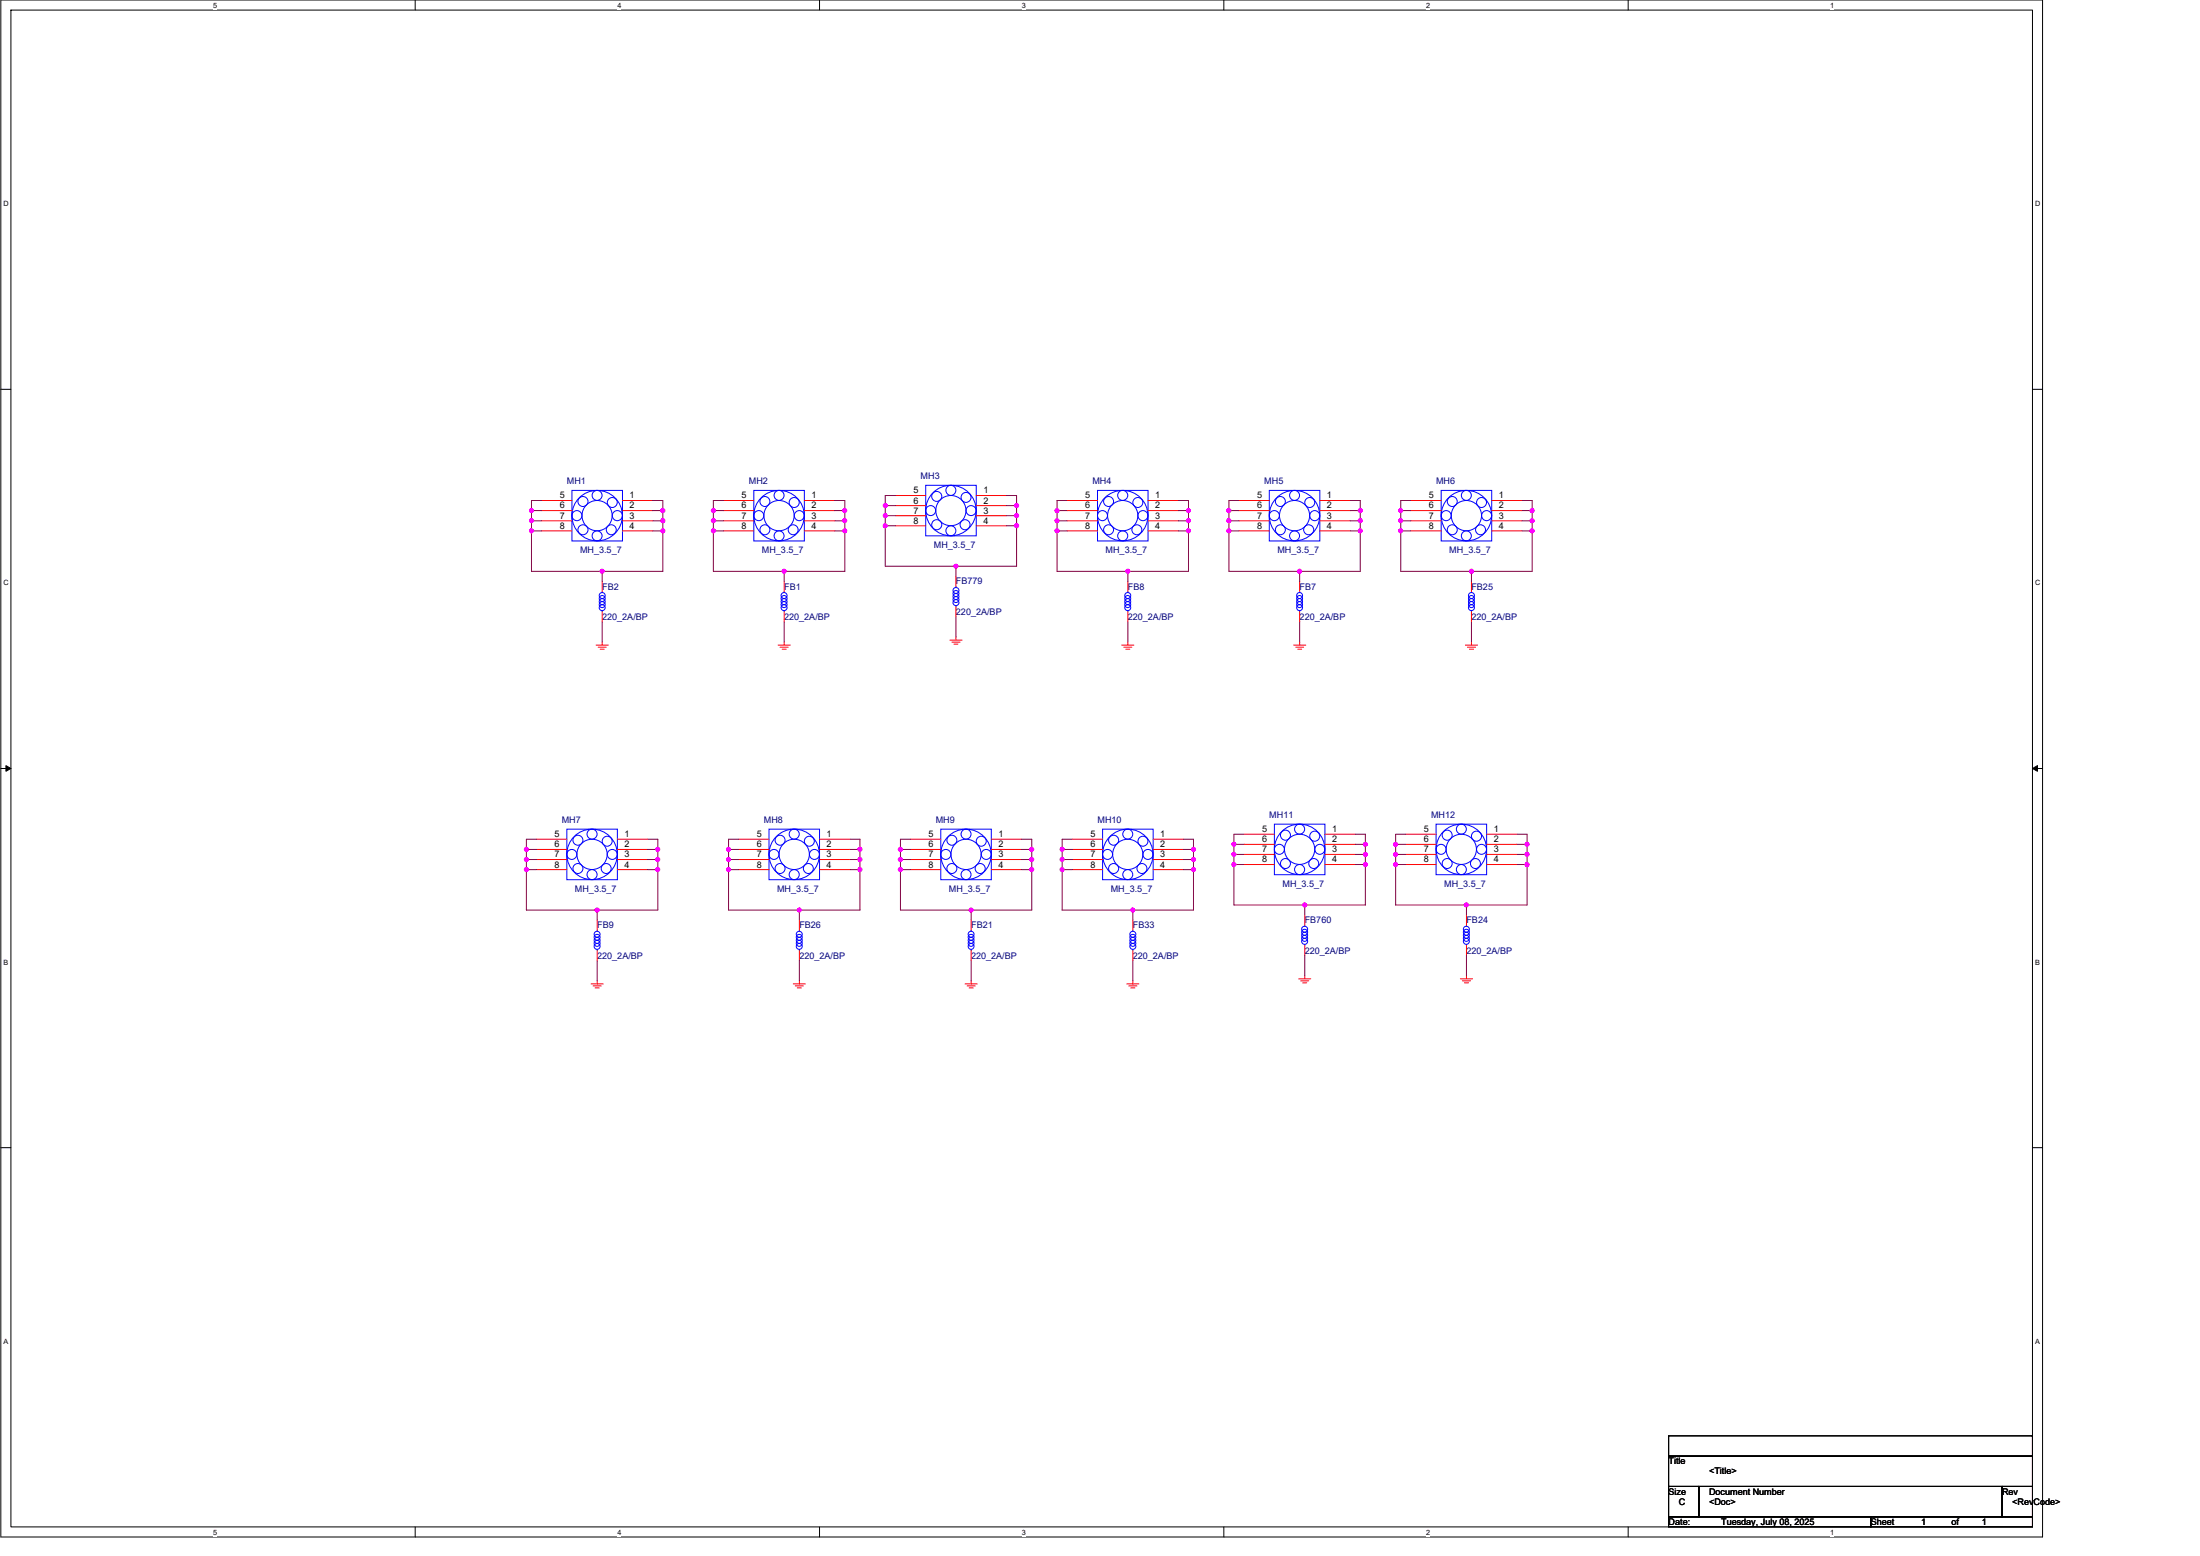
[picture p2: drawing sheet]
<svg xmlns="http://www.w3.org/2000/svg" width="420mm" height="297mm" viewBox="0 0 420 297" stroke-linecap="round" stroke-linejoin="round" font-family="sans-serif">
<path d="M.2 0h389.9v293.4h-389.9zM2.1 1.9h386.1v289.6h-386.1z" fill="none" stroke="#000" stroke-width=".19"/>
<g fill="#fff">
<path d="M40.7 .2h.8v1.6h-.8z"/>
<path d="M40.7 291.7h.8v1.5h-.8z"/>
</g>
<path d="M79.3 0v1.9M79.3 291.5v1.9" fill="none" stroke="#000" stroke-width=".19"/>
<g fill="#fff">
<path d="M117.9 .2h.8v1.6h-.8z"/>
<path d="M117.9 291.7h.8v1.5h-.8z"/>
</g>
<path d="M156.5 0v1.9M156.5 291.5v1.9" fill="none" stroke="#000" stroke-width=".19"/>
<g fill="#fff">
<path d="M195.1 .2h.8v1.6h-.8z"/>
<path d="M195.1 291.7h.8v1.5h-.8z"/>
</g>
<path d="M233.7 0v1.9M233.7 291.5v1.9" fill="none" stroke="#000" stroke-width=".19"/>
<g fill="#fff">
<path d="M272.3 .2h.8v1.6h-.8z"/>
<path d="M272.3 291.7h.8v1.5h-.8z"/>
</g>
<path d="M310.9 0v1.9M310.9 291.5v1.9" fill="none" stroke="#000" stroke-width=".19"/>
<g fill="#fff">
<path d="M349.6 .2h.7v1.6h-.7z"/>
<path d="M349.6 291.7h.7v1.5h-.7z"/>
<path d="M.6 38.1h1v1.6h-1z"/>
<path d="M388.7 38.1h.9v1.6h-.9z"/>
<path d="M.6 110.5h1v1.6h-1z"/>
<path d="M388.7 110.5h.9v1.6h-.9z"/>
</g>
<path d="M.2 74.3h1.9M388.2 74.3h1.9" fill="none" stroke="#000" stroke-width=".19"/>
<g fill="#fff">
<path d="M.6 182.9h1v1.5h-1z"/>
<path d="M388.7 182.9h.9v1.5h-.9z"/>
</g>
<path d="M.2 146.7h1.9M388.2 146.7h1.9" fill="none" stroke="#000" stroke-width=".19"/>
<path d="M1.1 146.2l1 .5-1 .5zM388.2 146.7l.9-.5v1z" fill="#000" stroke="#000" stroke-width=".19"/>
<g fill="#fff">
<path d="M.6 255.3h1v1.5h-1z"/>
<path d="M388.7 255.3h.9v1.5h-.9z"/>
</g>
<path d="M.2 219.1h1.9M388.2 219.1h1.9M318.7 274.1h69.5v3.9h-69.5zM318.7 278h69.5v5.8h-69.5zM318.7 283.8h5.8v5.8h-5.8zM318.7 289.6h38.6v1.9h-38.6zM324.5 283.8h57.9v5.8h-57.9zM357.3 289.6h30.9v1.9h-30.9zM382.4 283.8h5.8v5.8h-5.8z" fill="none" stroke="#000" stroke-width=".19"/>
<g fill="none" stroke="#f00" stroke-width=".19">
<path d="M103.4 95.5h5.8M103.4 97.5h5.8M103.4 99.4h5.8M118.9 95.5h5.8M118.9 97.5h5.8M118.9 99.4h5.8M138.2 95.5h5.8M138.2 97.5h5.8M138.2 99.4h5.8M153.6 95.5h5.8M153.6 97.5h5.8M153.6 99.4h5.8"/>
<path d="M171 94.6h5.8M171 96.5h5.8M171 98.4h5.8M186.4 94.6h5.8M186.4 96.5h5.8M186.4 98.4h5.8M203.8 95.5h5.8M203.8 97.5h5.8M203.8 99.4h5.8M219.3 95.5h5.8M219.3 97.5h5.8M219.3 99.4h5.8"/>
<path d="M236.6 95.5h5.8M236.6 97.5h5.8M236.6 99.4h5.8M252.1 95.5h5.8M252.1 97.5h5.8M252.1 99.4h5.8M269.4 95.5h5.8M269.4 97.5h5.8M269.4 99.4h5.8M284.9 95.5h5.8M284.9 97.5h5.8M284.9 99.4h5.8"/>
<path d="M103.4 101.3h5.8M115 111v1.9M115 116.8v1.9M118.9 101.3h5.8M138.2 101.3h5.8M149.8 111v1.9M149.8 116.8v1.9M153.6 101.3h5.8M171 100.4h5.8M182.6 110v2M182.6 115.8v2M186.4 100.4h5.8"/>
<path d="M203.8 101.3h5.8M215.4 111v1.9M215.4 116.8v1.9M219.3 101.3h5.8M236.6 101.3h5.8M248.2 111v1.9M248.2 116.8v1.9M252.1 101.3h5.8M269.4 101.3h5.8M281 111v1.9M281 116.8v1.9M284.9 101.3h5.8"/>
<path d="M113.8 123.1h2.4M114.2 123.5h1.6M114.6 123.9h.8M115 122.6v.5M148.6 123.1h2.3M149 123.5h1.5M149.4 123.9h.7M149.8 122.6v.5M181.4 122.2h2.3M181.8 122.6h1.6M182.2 123h.8M182.6 121.6v.6"/>
<path d="M214.2 123.1h2.3M214.6 123.5h1.6M215 123.9h.8M215.4 122.6v.5M247 123.1h2.4M247.4 123.5h1.6M247.8 123.9h.8M248.2 122.6v.5M279.9 123.1h2.3M280.3 123.5h1.5M280.6 123.9h.8M281 122.6v.5"/>
<path d="M237.6 159.3h5.8M253 159.3h5.8M268.5 159.3h5.8M283.9 159.3h5.8M102.5 160.2h5.8M102.5 162.2h5.8M102.5 164.1h5.8M102.5 166h5.8M114.1 175.7v1.9M117.9 160.2h5.8M117.9 162.2h5.8M117.9 164.1h5.8"/>
<path d="M117.9 166h5.8M141.1 160.2h5.8M141.1 162.2h5.8M141.1 164.1h5.8M141.1 166h5.8M152.7 175.7v1.9M156.5 160.2h5.8M156.5 162.2h5.8M156.5 164.1h5.8M156.5 166h5.8M173.9 160.2h5.8M173.9 162.2h5.8"/>
<path d="M173.9 164.1h5.8M173.9 166h5.8M185.5 175.7v1.9M189.3 160.2h5.8M189.3 162.2h5.8M189.3 164.1h5.8M189.3 166h5.8M204.8 160.2h5.8M204.8 162.2h5.8M204.8 164.1h5.8M204.8 166h5.8M216.4 175.7v1.9"/>
<path d="M220.2 160.2h5.8M220.2 162.2h5.8M220.2 164.1h5.8M220.2 166h5.8M237.6 161.2h5.8M237.6 163.1h5.8M237.6 165h5.8M249.2 174.7v1.9M253 161.2h5.8M253 163.1h5.8M253 165h5.8M268.5 161.2h5.8"/>
<path d="M268.5 163.1h5.8M268.5 165h5.8M280.1 174.7v1.9M283.9 161.2h5.8M283.9 163.1h5.8M283.9 165h5.8M112.9 187.8h2.3M113.3 188.2h1.5M113.7 188.6h.7M114.1 187.2v.6M114.1 181.5v1.9M151.5 187.8h2.3"/>
<path d="M151.9 188.2h1.5M152.3 188.6h.7M152.7 187.2v.6M152.7 181.5v1.9M184.3 187.8h2.3M184.7 188.2h1.5M185.1 188.6h.8M185.5 187.2v.6M185.5 181.5v1.9M215.2 187.8h2.3M215.6 188.2h1.5M216 188.6h.7"/>
<path d="M216.4 187.2v.6M216.4 181.5v1.9M248 186.9h2.3M248.4 187.2h1.5M248.8 187.6h.8M249.2 186.3v.6M249.2 180.5v1.9M278.9 186.9h2.3M279.3 187.2h1.5M279.7 187.6h.7M280.1 186.3v.6M280.1 180.5v1.9"/>
</g>
<g fill="none" stroke="#00f" stroke-width=".19">
<path d="M109.2 93.6h9.7v9.7h-9.7zM144 93.6h9.6v9.7h-9.6zM176.8 92.6h9.6v9.7h-9.6zM209.6 93.6h9.7v9.7h-9.7zM242.4 93.6h9.7v9.7h-9.7zM275.2 93.6h9.7v9.7h-9.7zM115 112.9v.2M115 116.6v.2M149.8 112.9v.2M149.8 116.6v.2M182.6 112v.2M182.6 115.6v.2"/>
<path d="M215.4 112.9v.2M215.4 116.6v.2M248.2 112.9v.2M248.2 116.6v.2M281 112.9v.2M281 116.6v.2M108.3 158.3h9.6v9.6h-9.6zM146.9 158.3h9.6v9.6h-9.6zM179.7 158.3h9.6v9.6h-9.6zM210.6 158.3h9.6v9.6h-9.6zM243.4 157.3h9.6v9.7h-9.6zM274.3 157.3h9.6v9.7h-9.6z"/>
<path d="M114.1 177.6v.2M152.7 177.6v.2M185.5 177.6v.2M216.4 177.6v.2M249.2 176.6v.2M280.1 176.6v.2M114.1 181.3v.2M152.7 181.3v.2M185.5 181.3v.2M216.4 181.3v.2M249.2 180.3v.2M280.1 180.3v.2"/>
<circle cx="110.2" cy="98.4" r=".96"/>
<circle cx="111.3" cy="95.7" r=".96"/>
<circle cx="114" cy="98.4" r="2.88"/>
<circle cx="114" cy="94.6" r=".95"/>
<circle cx="114" cy="98.4" r="4.8"/>
<circle cx="116.9" cy="95.9" r=".95"/>
<circle cx="117.9" cy="98.4" r=".96"/>
<circle cx="144.9" cy="98.4" r=".96"/>
<circle cx="146.1" cy="95.7" r=".95"/>
<circle cx="148.8" cy="98.4" r="4.8"/>
<circle cx="148.8" cy="98.4" r="2.89"/>
<circle cx="148.8" cy="94.6" r=".95"/>
<circle cx="151.7" cy="95.9" r=".96"/>
<circle cx="152.6" cy="98.4" r=".96"/>
<circle cx="177.7" cy="97.5" r=".95"/>
<circle cx="178.9" cy="94.8" r=".96"/>
<circle cx="181.6" cy="97.5" r="2.88"/>
<circle cx="181.6" cy="93.6" r=".96"/>
<circle cx="181.6" cy="97.5" r="4.8"/>
<circle cx="184.5" cy="95" r=".95"/>
<circle cx="185.5" cy="97.5" r=".96"/>
<circle cx="210.6" cy="98.4" r=".96"/>
<circle cx="211.7" cy="95.7" r=".95"/>
<circle cx="214.4" cy="98.4" r="4.8"/>
<circle cx="214.4" cy="98.4" r="2.89"/>
<circle cx="214.4" cy="94.6" r=".96"/>
<circle cx="217.3" cy="95.9" r=".95"/>
<circle cx="218.3" cy="98.4" r=".96"/>
<circle cx="243.4" cy="98.4" r=".96"/>
<circle cx="244.5" cy="95.7" r=".95"/>
<circle cx="247.2" cy="98.4" r="4.8"/>
<circle cx="247.2" cy="98.4" r="2.88"/>
<circle cx="247.2" cy="94.6" r=".95"/>
<circle cx="250.1" cy="95.9" r=".95"/>
<circle cx="251.1" cy="98.4" r=".96"/>
<circle cx="276.2" cy="98.4" r=".96"/>
<circle cx="277.4" cy="95.7" r=".95"/>
<circle cx="280" cy="94.6" r=".95"/>
<circle cx="280.1" cy="98.4" r="4.8"/>
<circle cx="280.1" cy="98.4" r="2.89"/>
<circle cx="282.9" cy="95.9" r=".95"/>
<circle cx="283.9" cy="98.4" r=".96"/>
<circle cx="111.3" cy="101.1" r=".96"/>
<circle cx="114" cy="102.3" r=".95"/>
<circle cx="115" cy="113.7" r=".57"/>
<circle cx="115" cy="114.8" r=".57"/>
<circle cx="115" cy="115.4" r=".57"/>
<circle cx="115" cy="114.3" r=".57"/>
<circle cx="115" cy="116" r=".57"/>
<circle cx="116.7" cy="101.1" r=".95"/>
<circle cx="146.1" cy="101.1" r=".95"/>
<circle cx="148.8" cy="102.3" r=".95"/>
<circle cx="149.7" cy="114.8" r=".57"/>
<circle cx="149.7" cy="113.7" r=".57"/>
<circle cx="149.7" cy="115.4" r=".57"/>
<circle cx="149.7" cy="114.3" r=".57"/>
<circle cx="149.7" cy="116" r=".57"/>
<circle cx="151.5" cy="101.1" r=".95"/>
<circle cx="178.9" cy="100.2" r=".96"/>
<circle cx="181.6" cy="101.3" r=".95"/>
<circle cx="182.6" cy="115" r=".57"/>
<circle cx="182.6" cy="113.9" r=".57"/>
<circle cx="182.6" cy="113.3" r=".57"/>
<circle cx="182.6" cy="112.7" r=".57"/>
<circle cx="182.6" cy="114.5" r=".57"/>
<circle cx="184.3" cy="100.2" r=".96"/>
<circle cx="211.7" cy="101.1" r=".95"/>
<circle cx="214.4" cy="102.3" r=".96"/>
<circle cx="215.4" cy="115.4" r=".57"/>
<circle cx="215.4" cy="114.8" r=".57"/>
<circle cx="215.4" cy="113.7" r=".57"/>
<circle cx="215.4" cy="114.3" r=".57"/>
<circle cx="215.4" cy="116" r=".57"/>
<circle cx="217.1" cy="101.1" r=".95"/>
<circle cx="244.5" cy="101.1" r=".95"/>
<circle cx="247.2" cy="102.3" r=".95"/>
<circle cx="248.2" cy="115.4" r=".57"/>
<circle cx="248.2" cy="114.8" r=".57"/>
<circle cx="248.2" cy="113.7" r=".57"/>
<circle cx="248.2" cy="114.3" r=".57"/>
<circle cx="248.2" cy="116" r=".57"/>
<circle cx="249.9" cy="101.1" r=".96"/>
<circle cx="277.4" cy="101.1" r=".95"/>
<circle cx="280" cy="102.3" r=".95"/>
<circle cx="281" cy="114.3" r=".57"/>
<circle cx="281" cy="115.4" r=".57"/>
<circle cx="281" cy="113.7" r=".57"/>
<circle cx="281" cy="114.8" r=".57"/>
<circle cx="281" cy="116" r=".57"/>
<circle cx="282.8" cy="101.1" r=".95"/>
<circle cx="113.1" cy="159.2" r=".96"/>
<circle cx="151.7" cy="159.2" r=".96"/>
<circle cx="184.5" cy="159.2" r=".95"/>
<circle cx="215.4" cy="159.2" r=".95"/>
<circle cx="245.5" cy="159.4" r=".96"/>
<circle cx="248.2" cy="158.3" r=".96"/>
<circle cx="251.1" cy="159.6" r=".96"/>
<circle cx="276.4" cy="159.4" r=".96"/>
<circle cx="279.1" cy="158.3" r=".95"/>
<circle cx="282" cy="159.6" r=".96"/>
<circle cx="109.2" cy="163.1" r=".95"/>
<circle cx="110.4" cy="165.8" r=".95"/>
<circle cx="110.4" cy="160.4" r=".95"/>
<circle cx="113.1" cy="163.1" r="4.8"/>
<circle cx="113.1" cy="163.1" r="2.89"/>
<circle cx="113.1" cy="167" r=".96"/>
<circle cx="114" cy="179.5" r=".57"/>
<circle cx="114" cy="178.3" r=".57"/>
<circle cx="114" cy="178.9" r=".57"/>
<circle cx="115.8" cy="165.8" r=".95"/>
<circle cx="116" cy="160.6" r=".95"/>
<circle cx="116.9" cy="163.1" r=".95"/>
<circle cx="147.8" cy="163.1" r=".95"/>
<circle cx="149" cy="165.8" r=".95"/>
<circle cx="149" cy="160.4" r=".95"/>
<circle cx="151.7" cy="163.1" r="4.8"/>
<circle cx="151.7" cy="163.1" r="2.89"/>
<circle cx="151.7" cy="167" r=".96"/>
<circle cx="152.6" cy="179.5" r=".57"/>
<circle cx="152.6" cy="178.3" r=".57"/>
<circle cx="152.6" cy="178.9" r=".57"/>
<circle cx="154.4" cy="165.8" r=".95"/>
<circle cx="154.6" cy="160.6" r=".95"/>
<circle cx="155.5" cy="163.1" r=".95"/>
<circle cx="180.6" cy="163.1" r=".96"/>
<circle cx="181.8" cy="165.8" r=".95"/>
<circle cx="181.8" cy="160.4" r=".95"/>
<circle cx="184.5" cy="163.1" r="4.8"/>
<circle cx="184.5" cy="163.1" r="2.88"/>
<circle cx="184.5" cy="167" r=".95"/>
<circle cx="185.5" cy="179.5" r=".57"/>
<circle cx="185.5" cy="178.3" r=".57"/>
<circle cx="185.5" cy="178.9" r=".57"/>
<circle cx="187.2" cy="165.8" r=".96"/>
<circle cx="187.4" cy="160.6" r=".95"/>
<circle cx="188.4" cy="163.1" r=".95"/>
<circle cx="211.5" cy="163.1" r=".95"/>
<circle cx="212.7" cy="160.4" r=".96"/>
<circle cx="212.7" cy="165.8" r=".96"/>
<circle cx="215.4" cy="163.1" r="2.88"/>
<circle cx="215.4" cy="167" r=".95"/>
<circle cx="215.4" cy="163.1" r="4.8"/>
<circle cx="216.4" cy="178.3" r=".57"/>
<circle cx="216.4" cy="179.5" r=".57"/>
<circle cx="216.4" cy="178.9" r=".57"/>
<circle cx="218.1" cy="165.8" r=".95"/>
<circle cx="218.3" cy="160.6" r=".95"/>
<circle cx="219.2" cy="163.1" r=".96"/>
<circle cx="244.3" cy="162.1" r=".95"/>
<circle cx="245.5" cy="164.8" r=".95"/>
<circle cx="248.2" cy="162.1" r="4.8"/>
<circle cx="248.2" cy="166" r=".96"/>
<circle cx="248.2" cy="162.1" r="2.89"/>
<circle cx="249.2" cy="178" r=".57"/>
<circle cx="249.2" cy="179.1" r=".57"/>
<circle cx="249.2" cy="178.5" r=".57"/>
<circle cx="249.2" cy="179.7" r=".57"/>
<circle cx="249.2" cy="177.4" r=".57"/>
<circle cx="250.9" cy="164.8" r=".95"/>
<circle cx="252.1" cy="162.1" r=".95"/>
<circle cx="275.2" cy="162.1" r=".95"/>
<circle cx="276.4" cy="164.8" r=".95"/>
<circle cx="279.1" cy="162.1" r="4.8"/>
<circle cx="279.1" cy="162.1" r="2.89"/>
<circle cx="279.1" cy="166" r=".96"/>
<circle cx="280" cy="179.7" r=".57"/>
<circle cx="280" cy="178" r=".57"/>
<circle cx="280" cy="179.1" r=".57"/>
<circle cx="280" cy="178.5" r=".57"/>
<circle cx="280" cy="177.4" r=".57"/>
<circle cx="281.8" cy="164.8" r=".95"/>
<circle cx="282.9" cy="162.1" r=".95"/>
<circle cx="114" cy="180.1" r=".57"/>
<circle cx="114" cy="180.7" r=".57"/>
<circle cx="152.6" cy="180.1" r=".57"/>
<circle cx="152.6" cy="180.7" r=".57"/>
<circle cx="185.5" cy="180.1" r=".57"/>
<circle cx="185.5" cy="180.7" r=".57"/>
<circle cx="216.4" cy="180.1" r=".57"/>
<circle cx="216.4" cy="180.7" r=".57"/>
</g>
<g fill="none" stroke="#800040" stroke-width=".19">
<path d="M101.5 97.5v1.9M101.5 97.5h1.9M101.5 99.4h1.9M101.5 99.4v1.9M103.4 95.5h-1.9v2M124.7 95.5h1.9v2M124.7 97.5h1.9M124.7 99.4h1.9M126.6 97.5v1.9M126.6 99.4v1.9M136.2 99.4h2M136.2 99.4v1.9"/>
<path d="M136.2 97.5h2M136.2 97.5v1.9M138.2 95.5h-2v2M159.4 99.4h1.9M159.4 97.5h1.9M159.4 95.5h1.9v2M161.3 97.5v1.9M161.3 99.4v1.9M169.1 96.5h1.9M169.1 96.5v1.9M169.1 98.4h1.9M169.1 98.4v2"/>
<path d="M171 94.6h-1.9v1.9M192.2 94.6h2v1.9M192.2 96.5h2M192.2 98.4h2M194.2 96.5v1.9M194.2 98.4v2M201.9 97.5v1.9M201.9 99.4v1.9M201.9 97.5h1.9M201.9 99.4h1.9M203.8 95.5h-1.9v2M225.1 95.5h1.9v2"/>
<path d="M225.1 99.4h1.9M225.1 97.5h1.9M227 97.5v1.9M227 99.4v1.9M234.7 99.4v1.9M234.7 99.4h1.9M234.7 97.5v1.9M234.7 97.5h1.9M236.6 95.5h-1.9v2M257.9 95.5h1.9v2M257.9 99.4h1.9M257.9 97.5h1.9"/>
<path d="M259.8 99.4v1.9M259.8 97.5v1.9M267.5 97.5v1.9M267.5 99.4v1.9M267.5 97.5h1.9M267.5 99.4h1.9M269.4 95.5h-1.9v2M290.7 95.5h1.9v2M290.7 97.5h1.9M290.7 99.4h1.9M292.6 97.5v1.9M292.6 99.4v1.9"/>
<path d="M101.5 101.3h1.9M101.5 101.3v7.8h13.5M115 109.1v1.9M115 118.7v3.9M124.7 101.3h1.9M126.6 101.3v7.8h-11.6M136.2 101.3h2M136.2 101.3v7.8h13.6M149.8 118.7v3.9M149.8 109.1v1.9M159.4 101.3h1.9M161.3 101.3v7.8h-11.5"/>
<path d="M169.1 100.4h1.9M169.1 100.4v7.7h13.5M182.6 108.1v1.9M182.6 117.8v3.8M192.2 100.4h2M194.2 100.4v7.7h-11.6M201.9 101.3v7.8h13.5M201.9 101.3h1.9M215.4 109.1v1.9M215.4 118.7v3.9M225.1 101.3h1.9M227 101.3v7.8h-11.6"/>
<path d="M234.7 101.3v7.8h13.5M234.7 101.3h1.9M248.2 109.1v1.9M248.2 118.7v3.9M257.9 101.3h1.9M259.8 101.3v7.8h-11.6M267.5 101.3v7.8h13.5M267.5 101.3h1.9M281 109.1v1.9M281 118.7v3.9M290.7 101.3h1.9M292.6 101.3v7.8h-11.6"/>
<path d="M237.6 159.3h-1.9v1.9M258.8 159.3h2v1.9M268.5 159.3h-2v1.9M289.7 159.3h1.9v1.9M100.5 166v7.7h13.6M100.5 162.2h2M100.5 164.1h2M100.5 166h2M100.5 162.2v1.9M100.5 164.1v1.9M102.5 160.2h-2v2M114.1 173.7v2"/>
<path d="M123.7 160.2h1.9v2M123.7 164.1h1.9M123.7 166h1.9M123.7 162.2h1.9M125.6 162.2v1.9M125.6 164.1v1.9M125.6 166v7.7h-11.5M139.1 162.2h2M139.1 164.1h2M139.1 162.2v1.9M139.1 164.1v1.9M139.1 166v7.7h13.6"/>
<path d="M139.1 166h2M141.1 160.2h-2v2M152.7 173.7v2M162.3 160.2h1.9v2M162.3 162.2h1.9M162.3 164.1h1.9M162.3 166h1.9M164.2 162.2v1.9M164.2 164.1v1.9M164.2 166v7.7h-11.5M172 164.1h1.9M172 162.2v1.9"/>
<path d="M172 164.1v1.9M172 166v7.7h13.5M172 162.2h1.9M172 166h1.9M173.9 160.2h-1.9v2M185.5 173.7v2M195.1 160.2h2v2M195.1 162.2h2M195.1 164.1h2M195.1 166h2M197.1 162.2v1.9M197.1 164.1v1.9"/>
<path d="M197.1 166v7.7h-11.6M202.9 162.2v1.9M202.9 164.1v1.9M202.9 166v7.7h13.5M202.9 162.2h1.9M202.9 164.1h1.9M202.9 166h1.9M204.8 160.2h-1.9v2M216.4 173.7v2M226 160.2h1.9v2M226 164.1h1.9M226 166h1.9"/>
<path d="M226 162.2h1.9M227.9 164.1v1.9M227.9 166v7.7h-11.5M227.9 162.2v1.9M235.7 161.2v1.9M235.7 163.1v1.9M235.7 165v7.8h13.5M235.7 161.2h1.9M235.7 163.1h1.9M235.7 165h1.9M249.2 172.8v1.9M258.8 161.2h2"/>
<path d="M258.8 163.1h2M258.8 165h2M260.8 161.2v1.9M260.8 163.1v1.9M260.8 165v7.8h-11.6M266.5 165v7.8h13.6M266.5 161.2h2M266.5 165h2M266.5 161.2v1.9M266.5 163.1v1.9M266.5 163.1h2M280.1 172.8v1.9"/>
<path d="M289.7 161.2h1.9M289.7 163.1h1.9M289.7 165h1.9M291.6 161.2v1.9M291.6 163.1v1.9M291.6 165v7.8h-11.5M114.1 183.4v3.8M152.7 183.4v3.8M185.5 183.4v3.8M216.4 183.4v3.8M249.2 182.4v3.9M280.1 182.4v3.9"/>
</g>
<g fill="#f0f" stroke="#f0f" stroke-width=".19">
<circle cx="227" cy="97.5" r=".38"/>
<circle cx="234.7" cy="97.5" r=".38"/>
<circle cx="100.5" cy="162.1" r=".38"/>
<circle cx="164.2" cy="162.1" r=".38"/>
<circle cx="202.8" cy="162.1" r=".38"/>
<circle cx="101.5" cy="97.5" r=".38"/>
<circle cx="126.6" cy="99.4" r=".38"/>
<circle cx="126.6" cy="97.5" r=".38"/>
<circle cx="136.2" cy="99.4" r=".38"/>
<circle cx="136.2" cy="97.5" r=".38"/>
<circle cx="161.3" cy="97.5" r=".38"/>
<circle cx="267.5" cy="97.5" r=".38"/>
<circle cx="292.6" cy="99.4" r=".38"/>
<circle cx="292.6" cy="97.5" r=".38"/>
<circle cx="201.9" cy="97.5" r=".38"/>
<circle cx="201.9" cy="99.4" r=".38"/>
<circle cx="259.8" cy="97.5" r=".38"/>
<circle cx="125.6" cy="162.1" r=".38"/>
<circle cx="139.1" cy="162.1" r=".38"/>
<circle cx="164.2" cy="164.1" r=".38"/>
<circle cx="171.9" cy="162.1" r=".38"/>
<circle cx="197" cy="162.1" r=".38"/>
<circle cx="202.8" cy="164.1" r=".38"/>
<circle cx="227.9" cy="164.1" r=".38"/>
<circle cx="227.9" cy="162.1" r=".38"/>
<circle cx="101.5" cy="99.4" r=".38"/>
<circle cx="161.3" cy="99.4" r=".38"/>
<circle cx="267.5" cy="99.4" r=".38"/>
<circle cx="227" cy="99.4" r=".38"/>
<circle cx="234.7" cy="101.3" r=".38"/>
<circle cx="234.7" cy="99.4" r=".38"/>
<circle cx="259.8" cy="99.4" r=".38"/>
<circle cx="100.5" cy="164.1" r=".38"/>
<circle cx="125.6" cy="164.1" r=".38"/>
<circle cx="139.1" cy="164.1" r=".38"/>
<circle cx="172" cy="164.1" r=".38"/>
<circle cx="197" cy="164.1" r=".38"/>
<circle cx="101.5" cy="101.3" r=".38"/>
<circle cx="126.6" cy="101.3" r=".38"/>
<circle cx="136.2" cy="101.3" r=".38"/>
<circle cx="161.3" cy="101.3" r=".38"/>
<circle cx="267.5" cy="101.3" r=".38"/>
<circle cx="292.6" cy="101.3" r=".38"/>
<circle cx="201.9" cy="101.3" r=".38"/>
<circle cx="227" cy="101.3" r=".38"/>
<circle cx="259.8" cy="101.3" r=".38"/>
<circle cx="100.5" cy="166" r=".38"/>
<circle cx="125.6" cy="166" r=".38"/>
<circle cx="139.1" cy="166" r=".38"/>
<circle cx="164.2" cy="166" r=".38"/>
<circle cx="172" cy="166" r=".38"/>
<circle cx="197" cy="166" r=".38"/>
<circle cx="202.8" cy="166" r=".38"/>
<circle cx="227.9" cy="166" r=".38"/>
<circle cx="115" cy="109" r=".38"/>
<circle cx="149.7" cy="109" r=".38"/>
<circle cx="281" cy="109" r=".38"/>
<circle cx="215.4" cy="109" r=".38"/>
<circle cx="248.2" cy="109" r=".38"/>
<circle cx="114" cy="173.7" r=".38"/>
<circle cx="152.6" cy="173.7" r=".38"/>
<circle cx="185.5" cy="173.7" r=".38"/>
<circle cx="216.3" cy="173.7" r=".38"/>
<circle cx="235.6" cy="161.2" r=".38"/>
<circle cx="260.7" cy="161.2" r=".38"/>
<circle cx="266.5" cy="163.1" r=".38"/>
<circle cx="266.5" cy="161.2" r=".38"/>
<circle cx="291.6" cy="161.2" r=".38"/>
<circle cx="235.6" cy="163.1" r=".38"/>
<circle cx="260.7" cy="163.1" r=".38"/>
<circle cx="291.6" cy="163.1" r=".38"/>
<circle cx="235.6" cy="165" r=".38"/>
<circle cx="260.7" cy="165" r=".38"/>
<circle cx="266.5" cy="165" r=".38"/>
<circle cx="291.6" cy="165" r=".38"/>
<circle cx="249.2" cy="172.7" r=".38"/>
<circle cx="280.1" cy="172.7" r=".38"/>
<circle cx="194.2" cy="96.5" r=".38"/>
<circle cx="169.1" cy="96.5" r=".38"/>
<circle cx="169.1" cy="98.4" r=".38"/>
<circle cx="194.2" cy="98.4" r=".38"/>
<circle cx="169.1" cy="100.4" r=".38"/>
<circle cx="194.2" cy="100.4" r=".38"/>
<circle cx="182.6" cy="108.1" r=".38"/>
</g>
<g font-size="1.7">
<text x="106.9" y="95.1">5</text>
<text x="120.2" y="95.1">1</text>
<text x="141.6" y="95.1">5</text>
<text x="155" y="95.1">1</text>
<text x="174.5" y="94.2">5</text>
<text x="187.8" y="94.2">1</text>
<text x="207.3" y="95.1">5</text>
<text x="220.6" y="95.1">1</text>
<text x="240.1" y="95.1">5</text>
<text x="253.4" y="95.1">1</text>
<text x="272.9" y="95.1">5</text>
<text x="286.2" y="95.1">1</text>
<text x="106.9" y="97.1">6</text>
<text x="106.9" y="99">7</text>
<text x="106.9" y="100.9">8</text>
<text x="120.2" y="97.1">2</text>
<text x="120.2" y="99">3</text>
<text x="120.2" y="100.9">4</text>
<text x="141.6" y="97.1">6</text>
<text x="141.6" y="99">7</text>
<text x="141.6" y="100.9">8</text>
<text x="155" y="97.1">2</text>
<text x="155" y="99">3</text>
<text x="155" y="100.9">4</text>
<text x="174.5" y="96.1">6</text>
<text x="174.5" y="98">7</text>
<text x="174.5" y="100">8</text>
<text x="187.8" y="96.1">2</text>
<text x="187.8" y="98">3</text>
<text x="187.8" y="100">4</text>
<text x="207.3" y="97.1">6</text>
<text x="207.3" y="99">7</text>
<text x="207.3" y="100.9">8</text>
<text x="220.6" y="97.1">2</text>
<text x="220.6" y="99">3</text>
<text x="220.6" y="100.9">4</text>
<text x="240.1" y="97.1">6</text>
<text x="240.1" y="99">7</text>
<text x="240.1" y="100.9">8</text>
<text x="253.4" y="97.1">2</text>
<text x="253.4" y="99">3</text>
<text x="253.4" y="100.9">4</text>
<text x="272.9" y="97.1">6</text>
<text x="272.9" y="99">7</text>
<text x="272.9" y="100.9">8</text>
<text x="286.2" y="97.1">2</text>
<text x="286.2" y="99">3</text>
<text x="286.2" y="100.9">4</text>
<text x="105.9" y="159.8">5</text>
<text x="105.9" y="161.8">6</text>
<text x="119.3" y="159.8">1</text>
<text x="119.3" y="161.8">2</text>
<text x="144.5" y="159.8">5</text>
<text x="144.5" y="161.8">6</text>
<text x="157.9" y="159.8">1</text>
<text x="157.9" y="161.8">2</text>
<text x="177.3" y="159.8">5</text>
<text x="177.3" y="161.8">6</text>
<text x="190.7" y="159.8">1</text>
<text x="190.7" y="161.8">2</text>
<text x="208.2" y="159.8">5</text>
<text x="208.2" y="161.8">6</text>
<text x="221.6" y="159.8">1</text>
<text x="221.6" y="161.8">2</text>
<text x="241.1" y="158.9">5</text>
<text x="241.1" y="160.8">6</text>
<text x="254.4" y="158.9">1</text>
<text x="254.4" y="160.8">2</text>
<text x="271.9" y="158.9">5</text>
<text x="271.9" y="160.8">6</text>
<text x="285.3" y="158.9">1</text>
<text x="285.3" y="160.8">2</text>
<text x="105.9" y="163.7">7</text>
<text x="105.9" y="165.6">8</text>
<text x="119.3" y="163.7">3</text>
<text x="119.3" y="165.6">4</text>
<text x="144.5" y="163.7">7</text>
<text x="144.5" y="165.6">8</text>
<text x="157.9" y="163.7">3</text>
<text x="157.9" y="165.6">4</text>
<text x="177.3" y="163.7">7</text>
<text x="177.3" y="165.6">8</text>
<text x="190.7" y="163.7">3</text>
<text x="190.7" y="165.6">4</text>
<text x="208.2" y="163.7">7</text>
<text x="208.2" y="165.6">8</text>
<text x="221.6" y="163.7">3</text>
<text x="221.6" y="165.6">4</text>
<text x="241.1" y="162.7">7</text>
<text x="241.1" y="164.6">8</text>
<text x="254.4" y="162.7">3</text>
<text x="254.4" y="164.6">4</text>
<text x="271.9" y="162.7">7</text>
<text x="271.9" y="164.6">8</text>
<text x="285.3" y="162.7">3</text>
<text x="285.3" y="164.6">4</text>
<text x="318.7" y="279.5">Title</text>
<text x="326.4" y="281.5">&lt;Title&gt;</text>
<text x="318.7" y="285.3">Size</text>
<text x="320.6" y="287.2">C</text>
<text x="326.4" y="285.3">Document Number</text>
<text x="326.4" y="287.2">&lt;Doc&gt;</text>
<text x="382.4" y="285.3">Rev</text>
<text x="384.3" y="287.2">&lt;RevCode&gt;</text>
<text x="318.7" y="291.1">Date:</text>
<text x="328.7" y="291.1">Tuesday, July 08, 2025</text>
<text x="357.3" y="291.1">Sheet</text>
<text x="366.9" y="291.1">1</text>
<text x="372.7" y="291.1">of</text>
<text x="378.5" y="291.1">1</text>
</g>
<g font-size="1.7" fill="#000080">
<text x="108.3" y="92.5">MH1</text>
<text x="143" y="92.5">MH2</text>
<text x="175.8" y="91.5">MH3</text>
<text x="208.6" y="92.5">MH4</text>
<text x="241.5" y="92.5">MH5</text>
<text x="274.3" y="92.5">MH6</text>
<text x="110.8" y="105.6">MH_3.5_7</text>
<text x="145.5" y="105.6">MH_3.5_7</text>
<text x="178.3" y="104.6">MH_3.5_7</text>
<text x="211.1" y="105.6">MH_3.5_7</text>
<text x="244" y="105.6">MH_3.5_7</text>
<text x="276.8" y="105.6">MH_3.5_7</text>
<text x="115" y="112.5">FB2</text>
<text x="149.8" y="112.5">FB1</text>
<text x="182.6" y="111.6">FB779</text>
<text x="215.4" y="112.5">FB8</text>
<text x="248.2" y="112.5">FB7</text>
<text x="281" y="112.5">FB25</text>
<text x="115" y="118.3">220_2A/BP</text>
<text x="149.8" y="118.3">220_2A/BP</text>
<text x="182.6" y="117.4">220_2A/BP</text>
<text x="215.4" y="118.3">220_2A/BP</text>
<text x="248.2" y="118.3">220_2A/BP</text>
<text x="281" y="118.3">220_2A/BP</text>
<text x="107.3" y="157.1">MH7</text>
<text x="145.9" y="157.1">MH8</text>
<text x="178.7" y="157.1">MH9</text>
<text x="209.6" y="157.1">MH10</text>
<text x="242.4" y="156.2">MH11</text>
<text x="273.3" y="156.2">MH12</text>
<text x="109.8" y="170.3">MH_3.5_7</text>
<text x="148.4" y="170.3">MH_3.5_7</text>
<text x="181.2" y="170.3">MH_3.5_7</text>
<text x="212.1" y="170.3">MH_3.5_7</text>
<text x="244.9" y="169.3">MH_3.5_7</text>
<text x="275.8" y="169.3">MH_3.5_7</text>
<text x="114.1" y="177.2">FB9</text>
<text x="152.7" y="177.2">FB26</text>
<text x="185.5" y="177.2">FB21</text>
<text x="216.4" y="177.2">FB33</text>
<text x="249.2" y="176.2">FB760</text>
<text x="280.1" y="176.2">FB24</text>
<text x="114.1" y="183">220_2A/BP</text>
<text x="152.7" y="183">220_2A/BP</text>
<text x="185.5" y="183">220_2A/BP</text>
<text x="216.4" y="183">220_2A/BP</text>
<text x="249.2" y="182">220_2A/BP</text>
<text x="280.1" y="182">220_2A/BP</text>
</g>
<g font-size="1.4">
<text x="40.7" y="1.5">5</text>
<text x="117.9" y="1.5">4</text>
<text x="195.1" y="1.5">3</text>
<text x="272.3" y="1.5">2</text>
<text x="349.6" y="1.5">1</text>
<text x=".6" y="39.4">D</text>
<text x="388.7" y="39.4">D</text>
<text x=".6" y="111.8">C</text>
<text x="388.7" y="111.8">C</text>
<text x=".6" y="184.1">B</text>
<text x="388.7" y="184.1">B</text>
<text x=".6" y="256.5">A</text>
<text x="388.7" y="256.5">A</text>
<text x="40.7" y="292.9">5</text>
<text x="117.9" y="292.9">4</text>
<text x="195.1" y="292.9">3</text>
<text x="272.3" y="292.9">2</text>
<text x="349.6" y="292.9">1</text>
</g>
</svg>
